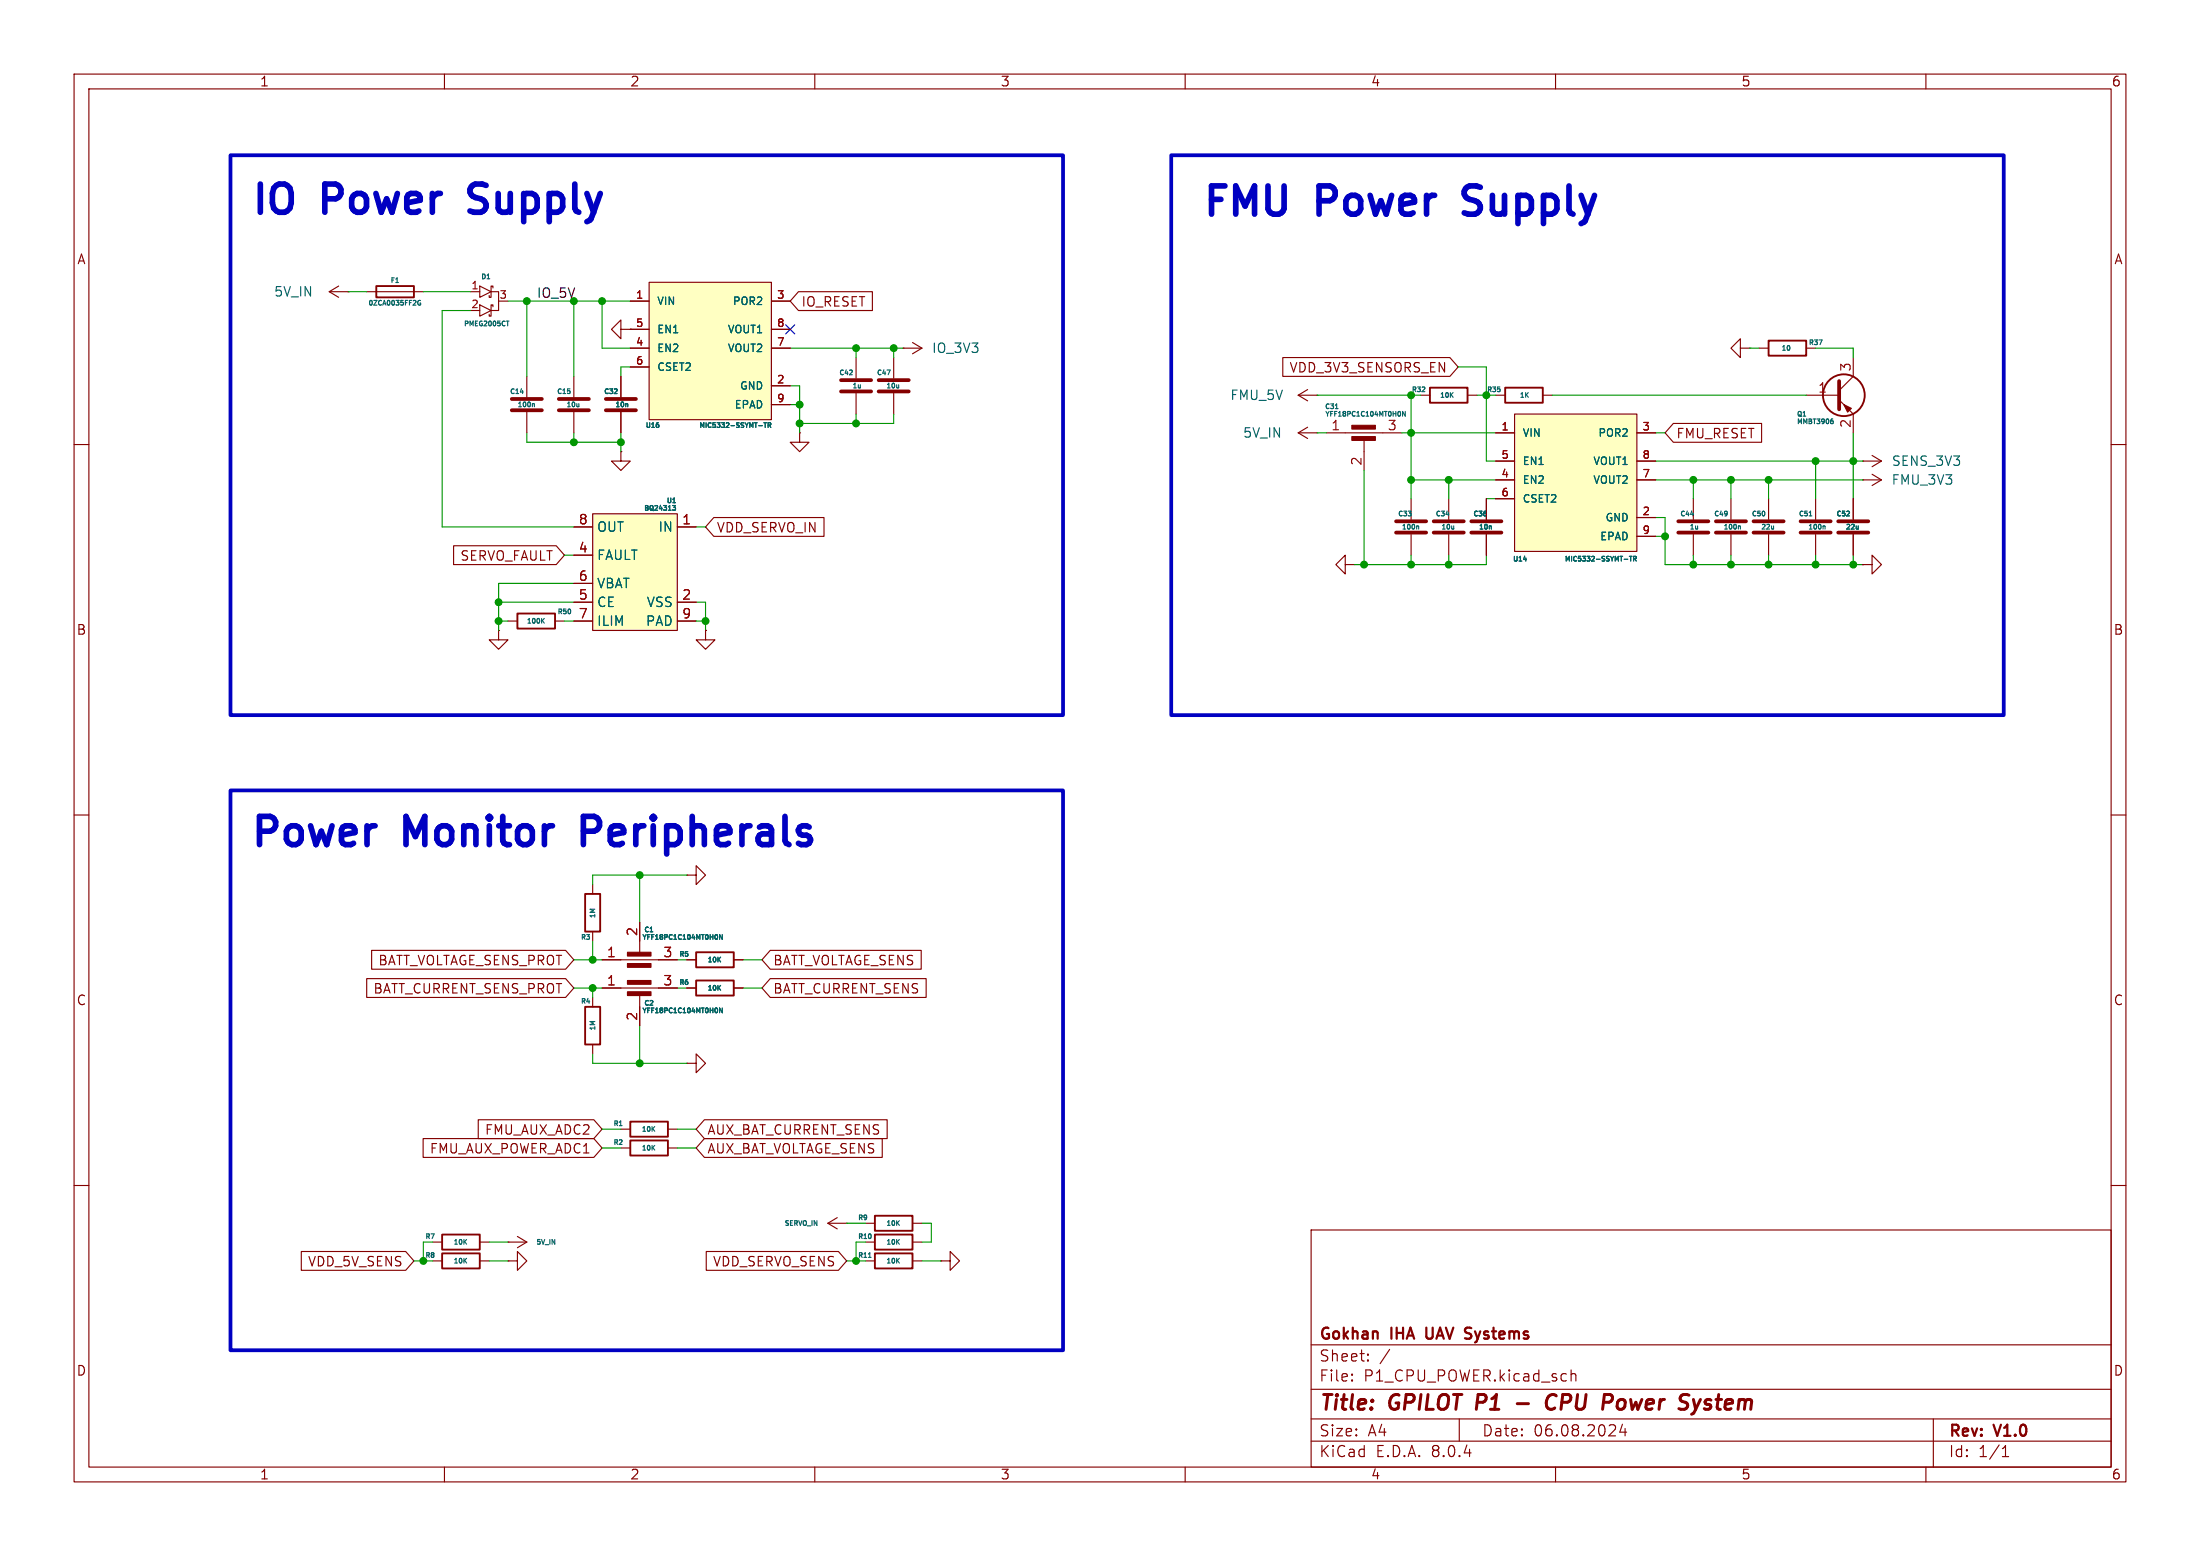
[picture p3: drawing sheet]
<svg xmlns="http://www.w3.org/2000/svg" width="297mm" height="210mm" viewBox="0 0 297 210" stroke-linecap="round" stroke-linejoin="round" font-family="sans-serif">
<g fill="none" stroke="#840000" stroke-width=".15">
<path d="M10 10h277v190h-277zM12 12h273v186h-273zM60 10v2M110 10v2M160 10v2M210 10v2M260 10v2M10 60h2M77.5 50.8v2.8M77.5 55.6v2.8M107.9 58.4v1.3h1.3l-1.3 1.3-1.2-1.3h1.2M107.9 58.4h.1"/>
<path d="M234.9 47v1.3l-1.2-1.3 1.2-1.3v1.3h1.3M236.2 47h.1M237.5 47h1.3M285 60h2M181.6 76.2v-1.3l-1.3 1.3 1.3 1.3v-1.3h1.3M182.9 76.2h.1M190.5 67.3v2.8M190.5 72.1v2.8M195.6 67.3v2.8M195.6 72.1v2.8M200.7 67.3v2.8M200.7 72.1v2.8"/>
<path d="M228.6 67.3v2.8M228.6 72.1v2.8M233.7 67.3v2.8M233.7 72.1v2.8M238.8 67.3v2.8M238.8 72.1v2.8M95.2 85.1v1.3h-1.2l1.2 1.2 1.3-1.2h-1.3M95.2 85.1h.1M10 110h2M285 110h2M80 134.6v1.3M10 160h2"/>
<path d="M80 141v1.2M285 160h2M116.8 165.1h1.3M123.2 165.1h1.3M177 166h108v32h-108zM60 198v2M110 198v2M160 198v2M177 194.5h108M177 191.5h108M177 187.5h108M177 181.5h108"/>
<path d="M182.5 186.3h.1l-.1 .1M182.5 186.3v.1M182.5 185.5v.1M182.5 185.5h.1l-.1 .1M184.7 183.6v.1M184.7 183.6h-.1l.1 .1M184.7 182.8v.1M184.7 182.8h-.1l.1 .1M187.6 182.1l-1.3 2M197 191.5v3M210 198v2M212.1 184.9v1.5"/>
<path d="M212.1 185.5a.37 .37 0 0 1 .6 .1v.8M219 192.2l-.3 1.1h.9M219.4 192.8v1M260 198v2M261 191.5v6.5M270.3 196.6h.9M270.3 195.5l.4-.4v1.5"/>
</g>
<path d="M204.8 189.4h1.5M210.1 188.4a.73 .73 0 0 0-1.2 .3 .97 .97 0 0 0 .4 1.5l.6-.2M219.1 188.9a.62 .62 0 0 0-.7 .4l-.1 .5 .1 .2 .2 .2h.3M229.6 188.9l-.7 1.3" fill="none" stroke="#840000" stroke-width=".4"/>
<path d="M192.6 179.2v1.3M198.1 179.9l.4 .1M198.1 179.2l.5 .1M198.5 180.6l-.5 .1" fill="none" stroke="#840000" stroke-width=".3"/>
<g fill="none" stroke="#840000" stroke-width=".51">
<path d="M75.4 55.4h4.1M75.4 53.8h4.1M188.5 71.9h4M188.5 70.4h4M193.5 71.9h4.1M193.5 70.4h4.1M198.6 71.9h4.1M198.6 70.4h4.1M226.6 71.9h4M226.6 70.4h4M231.6 71.9h4.1M231.6 70.4h4.1"/>
<path d="M236.7 71.9h4.1M236.7 70.4h4.1"/>
</g>
<g fill="none" stroke="#006464" stroke-width=".15">
<path d="M78.1 54.5v.4M78.1 54.8v.1M245.6 45.9h.4l-.3 .6M191.3 71h.2v.4M195.2 69.4h.4M196.3 71v.4M196.3 71.3l-.1 .1M201.2 71l.1 .1v.3M228.2 69.4h.4M234.7 71h.2l.1 .4M239.4 71v.4M239.4 71.3l-.1 .1"/>
<path d="M121.1 165l.3 .4M121.4 164.8l-.3 .3"/>
</g>
<path d="M238.8 46h5v2h-5zM79 135.9h2v5.1h-2zM118.1 164.1h5.1v2h-5.1z" fill="none" stroke="#840000" stroke-width=".25"/>
<path d="M87.6 38.1h16.5v18.5h-16.5z" fill="#ffffc2"/>
<g fill="none" stroke="#840000" stroke-width=".15">
<path d="M44.4 39.4l1.3 .7M44.4 39.4h2.6M45.7 38.6l-1.3 .8M47 39.4h.1M49.5 39.4h7.6M63.5 39.4h1.3M64.8 38.6l1.5 .8-1.5 .7zM66.3 39.4h1v2.5h-1M66.5 38.9v-.3h-.2v1.5h-.3v-.2M87.6 38.1h16.5v18.5h-16.5zM63.5 41.9h1.3M64.8 41.1l1.5 .8-1.5 .8z"/>
<path d="M66.5 41.4v-.3h-.2v1.6h-.3v-.3M67.3 40.6h1.3M71.1 50.8v2.8M71.1 55.6v2.8M83.8 44.5v-1.3l-1.3 1.3 1.3 1.2v-1.2h1.3M83.8 50.8v2.8M83.8 55.6v2.8M85.1 44.5h.1M85.1 40.6h2.5M85.1 47h2.5M85.1 44.5h2.5M85.1 49.5h2.5"/>
<path d="M104.1 40.6h2.6M104.1 52.1h2.6M104.1 47h2.6M104.1 44.5h2.6M104.1 54.6h2.6M115.6 48.3v2.8M115.6 53.1v2.8M120.6 48.3v2.8M120.6 53.1v2.8M121.9 47h.1M121.9 47h2.6M123.2 46.2l1.3 .8"/>
<path d="M124.5 47l-1.3 .8M201.9 53.3h1.3M208.3 53.3h1.2M243.8 53.3h4.5M248.3 54l1.9 1.9v2.5M250.2 48.3v2.5l-1.9 1.9M83.8 61v1.2h1.3l-1.3 1.3-1.3-1.3h1.3M83.8 61h.1M245.1 67.3v2.8M245.1 72.1v2.8M251.5 76.2h1.2v-1.3l1.3 1.3-1.3 1.3v-1.3M251.5 76.2h.1"/>
<path d="M251.5 64.8h.1M251.5 64.8h2.5M252.7 64l1.3 .8M254 64.8l-1.3 .7M67.3 85.1v1.3h-1.3l1.3 1.2 1.3-1.2h-1.3M67.3 85.1h.1M80 119.4v1.3M92.7 118.1h1.3v1.3l1.2-1.3-1.2-1.3v1.3M80 125.7v1.3M81.3 133.4h10.1M81.3 129.5h10.1M86.4 124.5v4.3"/>
<path d="M86.4 134.1v4.3M83.8 152.4h1.3M83.8 154.9h1.3M90.2 152.4h1.2M90.2 154.9h1.2M58.4 167.6h1.3M58.4 170.2h1.3M64.8 167.6h1.2M64.8 170.2h1.2M68.6 170.2h1.2v-1.3l1.3 1.3-1.3 1.3v-1.3M68.6 170.2h.1M68.6 167.6h.1"/>
<path d="M68.6 167.6h2.5M69.8 166.9l1.3 .7M71.1 167.6l-1.3 .8M111.8 165.1l1.2 .8M111.8 165.1h2.5M113 164.3l-1.2 .8M114.3 165.1h.1M116.8 167.6h1.3M116.8 170.2h1.3M123.2 167.6h1.3M123.2 170.2h1.3M127 170.2h1.3v-1.3l1.2 1.3-1.2 1.3v-1.3"/>
<path d="M127 170.2h.1"/>
</g>
<g fill="none" stroke="#006464" stroke-width=".15">
<path d="M53.4 38.1h.4M65.8 37.6h.3M56.8 40.6a.29 .29 0 0 0-.4 .3 .29 .29 0 0 0 .4 .2v-.2h-.1M68.4 43.3h.3M70.3 52.9h.3M71.9 54.5h.2v.4M82.9 53.1h.4M83.3 52.5v.3M84.7 54.5v.1v.3M88.9 57.4v.2M103.1 57.1h.4M103.3 57.1v.6"/>
<path d="M103.7 57.4h.3v-.3h-.3v.6M103.8 57.4l.3 .3M114.7 50.6h.4M115 50v.2M119.8 49.9h.4l-.3 .7M121.3 51.9v.5M121.3 52.3l-.1 .1M247.3 56.8l.2 .1v.2l-.2 .1M247.4 56.5l-.1 .1M244.2 69.6h.4M246.1 71h.3v.4M87.8 125.8h.3"/>
<path d="M96.8 136.2v.4M96.8 126.3v.4M97.5 126.1v.7l-.4-.7v.7M97.5 136v.7l-.4-.7v.7M83.6 151.9h.4M88.1 152.3l.3 .4M88.1 154.9l.3 .3M88.4 152.1l-.4 .3M88.4 154.6l-.4 .4M62.7 170.1l.3 .4M62.7 167.6l.3 .3M63 169.8l-.4 .4"/>
<path d="M63 167.3l-.4 .4M117.2 169.7h.4M121.1 167.6l.3 .3M121.1 170.1l.3 .4M121.4 167.3l-.3 .4M121.4 169.8l-.3 .4"/>
</g>
<g fill="none" stroke="#840000" stroke-width=".25">
<path d="M50.8 38.6h5.1v1.5h-5.1zM203.2 52.3h5.1v2.1h-5.1zM79 120.7h2v5h-2zM85.1 151.4h5.1v2h-5.1zM85.1 153.9h5.1v2.1h-5.1zM59.7 169.2h5.1v2h-5.1zM59.7 166.6h5.1v2.1h-5.1zM118.1 166.6h5.1v2.1h-5.1zM118.1 169.2h5.1v2h-5.1z"/>
<circle cx="248.9" cy="53.3" r="2.82"/>
</g>
<path d="M69.1 55.4h4.1M69.1 53.8h4.1M81.8 55.4h4.1M81.8 53.8h4.1M113.5 52.8h4.1M113.5 51.3h4.1M118.6 52.8h4.1M118.6 51.3h4.1M248.3 51.4v3.8M243.1 71.9h4M243.1 70.4h4" fill="none" stroke="#840000" stroke-width=".51"/>
<g fill="#840000" stroke="#840000" stroke-width=".15">
<path d="M84.7 133.9h3.2v.5h-3.2z"/>
<path d="M84.7 132.3h3.2v.5h-3.2z"/>
<path d="M84.7 128.5h3.2v.5h-3.2z"/>
<path d="M84.7 130h3.2v.6h-3.2z"/>
<path d="M248.9 54.6l1 .5-.5 .5z"/>
</g>
<path d="M80 69.3h11.4v15.8h-11.4z" fill="#ffffc2"/>
<g fill="none" stroke="#840000" stroke-width=".15">
<path d="M175.3 53.3h2.5M175.3 58.4l1.2 .8M175.3 58.4h2.5M175.3 53.3l1.2 .8M176.5 57.7l-1.2 .7M176.5 52.6l-1.2 .7M177.8 58.4h.1M177.8 53.3h.1M179.1 58.4h10.1M184.1 59.2v4.3M191.8 53.3h1.2M198.1 53.3h1.3"/>
<path d="M77.5 71.1h2.5M77.5 74.9h2.5M77.5 78.7h2.5M80 69.3h11.4v15.8h-11.4zM91.4 71.1h2.6M250.2 67.3v2.8M250.2 72.1v2.8M251.5 62.2h.1M251.5 62.2h2.5M252.7 61.5l1.3 .7M254 62.2l-1.3 .8M68.6 83.8h1.2"/>
<path d="M74.9 83.8h1.3M77.5 81.3h2.5M77.5 83.8h2.5M91.4 81.3h2.6M91.4 83.8h2.6M92.7 129.5h1.3M92.7 133.4h1.3M99.1 129.5h1.2M99.1 133.4h1.2M92.7 143.5h1.3v-1.3l1.2 1.3-1.2 1.3v-1.3M92.7 143.5h.1"/>
</g>
<g fill="none" stroke="#006464" stroke-width=".15">
<path d="M180.3 55.1h.3M189 55.7v.3M189.7 55.5v.7l-.4-.7v.7M192 52.9h.4M192.3 52.3v.2M195.9 53.3l.3 .3M196.2 53l-.4 .4M90.8 68.2h.4l-.2 .3h.2v.3h-.4M90.8 67.8h.4M249.3 69.6h.4M249.7 69.1v.2M250.9 71v.4"/>
<path d="M250.9 71.3l-.1 .1M73.2 83.7l.3 .4M73.5 83.5l-.4 .3M97 129.5l.3 .3M97 133.3l.3 .3M97.3 129.2l-.4 .4M97.3 133l-.4 .4"/>
</g>
<path d="M248.2 71.9h4M248.2 70.4h4" fill="none" stroke="#840000" stroke-width=".51"/>
<path d="M193 52.3h5.1v2.1h-5.1zM69.8 82.8h5.1v2h-5.1zM94 128.5h5.1v2.1h-5.1zM94 132.3h5.1v2.1h-5.1z" fill="none" stroke="#840000" stroke-width=".25"/>
<g fill="#840000" stroke="#840000" stroke-width=".15">
<path d="M182.5 58.9h3.2v.5h-3.2z"/>
<path d="M182.5 57.4h3.2v.5h-3.2z"/>
</g>
<path d="M204.5 55.9h16.5v18.5h-16.5z" fill="#ffffc2"/>
<g fill="none" stroke="#840000" stroke-width=".15">
<path d="M107.8 39.4h10v2.5h-10l-1.1-1.3zM83.8 50.8v2.8M83.8 55.6v2.8M85.1 44.5h.1M85.1 40.6h2.5M85.1 47h2.5M85.1 44.5h2.5M85.1 49.5h2.5M104.1 40.6h2.6M104.1 52.1h2.6M104.1 47h2.6M104.1 44.5h2.6"/>
<path d="M104.1 54.6h2.6M173.2 48.3h22.5l1.1 1.2-1.1 1.3h-22.5zM201.9 58.4h2.6M204.5 55.9h16.5v18.5h-16.5zM221 58.4h2.5M225.9 57.1h11.9v2.6h-11.9l-1.1-1.3zM61.2 73.7h13.9l1.1 1.2-1.1 1.3h-13.9zM77.5 71.1h2.5M77.5 74.9h2.5M77.5 78.7h2.5M91.4 71.1h2.6M96.4 69.8h14.8v2.6h-14.8l-1.2-1.3z"/>
<path d="M200.7 67.3v2.8M200.7 72.1v2.8M201.9 64.8h2.6M201.9 62.2h2.6M201.9 67.3h2.6M221 69.9h2.5M221 64.8h2.5M221 62.2h2.5M221 72.4h2.5M250.2 67.3v2.8M250.2 72.1v2.8M251.5 76.2h.1"/>
<path d="M77.5 81.3h2.5M77.5 83.8h2.5M91.4 81.3h2.6M91.4 83.8h2.6M95.2 85.1h.1M49.5 132.1h26.9l1.1 1.3-1.1 1.2h-26.9zM50.2 128.3h26.2l1.1 1.2-1.1 1.3h-26.2zM81.3 129.5h2.5M81.3 133.4h2.5M86.4 124.5v2.5M86.4 135.9v2.5M88.9 129.5h2.5"/>
<path d="M88.9 133.4h2.5M92.7 129.5h1.3M92.7 133.4h1.3M99.1 129.5h1.2M99.1 133.4h1.2M104 128.3h20.4v2.5h-20.4l-1.1-1.3zM104 132.1h21v2.5h-21l-1.1-1.2zM57.1 153.7h23.1l1.1 1.2-1.1 1.3h-23.1zM64.6 151.1h15.6l1.1 1.3-1.1 1.3h-15.6zM95.1 153.7h24v2.5h-24l-1.1-1.3zM95.1 151.1h24.7v2.6h-24.7l-1.1-1.3zM40.7 168.9h14.1l1.1 1.3-1.1 1.3h-14.1z"/>
<path d="M95.3 168.9h17.9l1.1 1.3-1.1 1.3h-17.9z"/>
</g>
<g fill="none" stroke="#006464" stroke-width=".15">
<path d="M82.9 53.1h.4M83.3 52.5v.3M84.7 54.5v.1v.3M88.9 57.4v.2M103.1 57.1h.4M103.3 57.1v.6M103.7 57.4h.3v-.3h-.3v.6M103.8 57.4l.3 .3M90.8 68.2h.4l-.2 .3h.2v.3h-.4M90.8 67.8h.4M201.2 71l.1 .1v.3M205.7 75.5h.4"/>
<path d="M220 75.1h.3M220.1 75.1v.6M220.5 75.4h.3l.1-.3h-.4v.6M220.7 75.4l.2 .3M249.3 69.6h.4M249.7 69.1v.2M250.9 71v.4M250.9 71.3l-.1 .1M87.8 125.8h.3M96.8 126.3v.4M96.8 136.2v.4M97 129.5l.3 .3"/>
<path d="M97 133.3l.3 .3M97.3 129.2l-.4 .4M97.3 133l-.4 .4M97.5 126.1v.7l-.4-.7v.7M97.5 136v.7l-.4-.7v.7"/>
</g>
<path d="M31.1 21h112.4v75.5h-112.4zM158.1 21h112.4v75.5h-112.4zM31.1 106.7h112.4v75.5h-112.4z" fill="none" stroke="#0000c2" stroke-width=".51"/>
<g fill="none" stroke="#009600" stroke-width=".15">
<path d="M47 39.4h2.5M57.1 39.4h6.4M63.5 41.9h-3.8v29.2h17.8M68.6 40.6h16.5M71.1 40.6v10.2M71.1 58.4v1.3h12.7M77.5 40.6v10.2M77.5 58.4v1.3M81.3 40.6v6.4h3.8M83.8 58.4v2.6M85.1 49.5h-1.3v1.3M106.7 52.1h1.2v6.3"/>
<path d="M106.7 47h15.2M106.7 54.6h1.2M115.6 47v1.3M115.6 55.9v1.3M120.6 55.9v1.3h-12.7M120.6 47v1.3M177.8 53.3h12.7v14M177.8 58.4h1.3M189.2 58.4h12.7M196.8 49.5h3.9v12.7h1.2M199.4 53.3h1.3M209.5 53.3h34.3"/>
<path d="M223.5 58.4h1.3M236.2 47h1.3M245.1 47h5.1v1.3M250.2 58.4v8.9M76.2 74.9h1.3M77.5 78.7h-10.2v6.4M94 71.1h1.2M184.1 63.5v12.7M190.5 64.8h11.4M190.5 74.9v1.3M195.6 64.8v2.5M195.6 74.9v1.3"/>
<path d="M200.7 74.9v1.3h-17.8M200.7 67.3h1.2M223.5 62.2h28M223.5 69.9h1.3v6.3h26.7M223.5 64.8h28M223.5 72.4h1.3M228.6 64.8v2.5M228.6 74.9v1.3M233.7 64.8v2.5M233.7 74.9v1.3M238.8 64.8v2.5M238.8 74.9v1.3"/>
<path d="M245.1 62.2v5.1M245.1 74.9v1.3M250.2 74.9v1.3M67.3 83.8h1.3M67.3 81.3h10.2M76.2 83.8h1.3M94 83.8h1.2M94 81.3h1.2v3.8M80 118.1v1.3M86.4 118.1v6.4M77.5 129.5h3.8M77.5 133.4h3.8"/>
<path d="M80 127v2.5M80 133.4v1.2M86.4 138.4v5.1M100.3 129.5h2.6M100.3 133.4h2.6M80 142.2v1.3h12.7M81.3 154.9h2.5M81.3 152.4h2.5M91.4 154.9h2.6M91.4 152.4h2.6M57.1 167.6v2.6h-1.2M66 167.6h2.6"/>
<path d="M66 170.2h2.6M114.3 165.1h2.5M115.6 167.6v2.6h-1.3M124.5 165.1h1.2v2.5h-1.2M124.5 170.2h2.5"/>
</g>
<path d="M106.1 43.8l1.2 1.3M107.3 43.8l-1.2 1.3" fill="none" stroke="#000084" stroke-width=".15"/>
<g fill="#009600" stroke="#009600" stroke-width=".15">
<circle cx="81.3" cy="40.6" r=".46"/>
<circle cx="71.1" cy="40.6" r=".46"/>
<circle cx="77.5" cy="59.7" r=".46"/>
<circle cx="83.8" cy="59.7" r=".46"/>
<circle cx="95.2" cy="83.8" r=".46"/>
<circle cx="67.3" cy="81.3" r=".46"/>
<circle cx="67.3" cy="83.8" r=".46"/>
<circle cx="86.4" cy="118.1" r=".46"/>
<circle cx="86.4" cy="143.5" r=".46"/>
<circle cx="115.6" cy="170.2" r=".46"/>
<circle cx="57.1" cy="170.2" r=".46"/>
<circle cx="80" cy="129.5" r=".46"/>
<circle cx="80" cy="133.4" r=".46"/>
<circle cx="115.6" cy="47" r=".46"/>
<circle cx="107.9" cy="57.2" r=".46"/>
<circle cx="115.6" cy="57.2" r=".46"/>
<circle cx="107.9" cy="54.6" r=".46"/>
<circle cx="120.6" cy="47" r=".46"/>
<circle cx="245.1" cy="76.2" r=".46"/>
<circle cx="250.2" cy="76.2" r=".46"/>
<circle cx="250.2" cy="62.2" r=".46"/>
<circle cx="238.8" cy="76.2" r=".46"/>
<circle cx="224.8" cy="72.4" r=".46"/>
<circle cx="238.8" cy="64.8" r=".46"/>
<circle cx="233.7" cy="64.8" r=".46"/>
<circle cx="228.6" cy="64.8" r=".46"/>
<circle cx="245.1" cy="62.2" r=".46"/>
<circle cx="233.7" cy="76.2" r=".46"/>
<circle cx="228.6" cy="76.2" r=".46"/>
<circle cx="190.5" cy="58.4" r=".46"/>
<circle cx="184.1" cy="76.2" r=".46"/>
<circle cx="190.5" cy="53.3" r=".46"/>
<circle cx="200.7" cy="53.3" r=".46"/>
<circle cx="195.6" cy="76.2" r=".46"/>
<circle cx="190.5" cy="76.2" r=".46"/>
<circle cx="190.5" cy="64.8" r=".46"/>
<circle cx="195.6" cy="64.8" r=".46"/>
</g>
<g font-size="5.3" fill="#0000c2">
<text x="33.5" y="30">IO</text>
<text x="43.7" y="30">Power</text>
<text x="65" y="30">Supply</text>
<text x="161.9" y="30.2">FMU</text>
<text x="177.9" y="30.2">Power</text>
<text x="199.2" y="30.2">Supply</text>
<text x="33.4" y="115.3">Power</text>
<text x="54.7" y="115.3">Monitor</text>
</g>
<text font-size="5.3" fill="#009600" x="80.1" y="115.3">Peripherals</text>
<g font-size="2.8" fill="#840000">
<text x="178" y="190.9">Title:</text>
<text x="187.7" y="190.9">GPILOT P1</text>
<text x="211.2" y="190.9">CPU</text>
<text x="219.6" y="190.9">Power</text>
<text x="230.8" y="190.9">System</text>
</g>
<g font-size="2.1" fill="#840000">
<text x="178" y="184">Sheet:</text>
<text x="178" y="181.2">Gokhan</text>
<text x="187.9" y="181.2">IHA</text>
<text x="193.2" y="181.2">UAV</text>
<text x="199.1" y="181.2">Systems</text>
<text x="178" y="186.7">File:</text>
<text x="184.1" y="186.7">P1_CPU_POWER.kicad_sch</text>
<text x="178" y="196.9">KiCad</text>
<text x="178" y="194.1">Size:</text>
<text x="184.7" y="194.1">A4</text>
<text x="185.7" y="196.9">E.D.A.</text>
<text x="193.3" y="196.9">8.0.4</text>
<text x="200" y="194.1">Date:</text>
<text x="207" y="194.1">06.08.2024</text>
<text x="263" y="194.3">Rev:</text>
<text x="263" y="196.9">Id:</text>
<text x="267.1" y="196.9">1/1</text>
<text x="269.4" y="194.3">V1.0</text>
</g>
<g font-size="1.8" fill="#840000">
<text x="35" y="11.9">1</text>
<text x="85" y="11.9">2</text>
<text x="135" y="11.9">3</text>
<text x="185" y="11.9">4</text>
<text x="235" y="11.9">5</text>
<text x="285" y="11.9">6</text>
<text x="10.3" y="35.9">A</text>
<text x="285.3" y="35.9">A</text>
<text x="108.1" y="41.6">IO_RESET</text>
<text x="174" y="50.5">VDD_3V3_SENSORS_EN</text>
<text x="226.2" y="59.4">FMU_RESET</text>
<text x="62" y="75.9">SERVO_FAULT</text>
<text x="96.7" y="72.1">VDD_SERVO_IN</text>
<text x="10.3" y="85.9">B</text>
<text x="285.3" y="85.9">B</text>
<text x="51" y="130.5">BATT_VOLTAGE_SENS_PROT</text>
<text x="104.3" y="130.5">BATT_VOLTAGE_SENS</text>
<text x="10.3" y="135.9">C</text>
<text x="50.3" y="134.3">BATT_CURRENT_SENS_PROT</text>
<text x="104.3" y="134.3">BATT_CURRENT_SENS</text>
<text x="285.3" y="135.9">C</text>
<text x="57.9" y="155.9">FMU_AUX_POWER_ADC1</text>
<text x="65.4" y="153.4">FMU_AUX_ADC2</text>
<text x="95.4" y="155.9">AUX_BAT_VOLTAGE_SENS</text>
<text x="95.4" y="153.4">AUX_BAT_CURRENT_SENS</text>
<text x="41.5" y="171.1">VDD_5V_SENS</text>
<text x="96.2" y="171.1">VDD_SERVO_SENS</text>
<text x="10.3" y="185.9">D</text>
<text x="285.3" y="185.9">D</text>
<text x="35" y="199.9">1</text>
<text x="85" y="199.9">2</text>
<text x="135" y="199.9">3</text>
<text x="185" y="199.9">4</text>
<text x="235" y="199.9">5</text>
<text x="285" y="199.9">6</text>
</g>
<g font-size="1.8" fill="#006464">
<text x="36.9" y="40.2">5V_IN</text>
<text x="125.7" y="47.9">IO_3V3</text>
<text x="166" y="54.2">FMU_5V</text>
<text x="167.7" y="59.3">5V_IN</text>
<text x="255.3" y="65.6">FMU_3V3</text>
<text x="255.3" y="63.1">SENS_3V3</text>
<text x="80.5" y="72">OUT</text>
<text x="88.8" y="72">IN</text>
<text x="80.5" y="75.8">FAULT</text>
<text x="80.5" y="82.1">CE</text>
<text x="80.5" y="79.6">VBAT</text>
<text x="87.2" y="82.1">VSS</text>
<text x="80.5" y="84.7">ILIM</text>
<text x="87.1" y="84.7">PAD</text>
</g>
<text font-size="1.8" fill="#009600" x="72.4" y="40.3">IO_5V</text>
<g font-size="1.8" fill="#a90000">
<text x="245.4" y="53.1">1</text>
<text x="249.9" y="50.2" transform="rotate(-90 249.9 50.2)">3</text>
<text x="179.6" y="58.2">1</text>
<text x="187.3" y="58.2">3</text>
<text x="249.9" y="57.9" transform="rotate(-90 249.9 57.9)">2</text>
<text x="183.9" y="62.9" transform="rotate(-90 183.9 62.9)">2</text>
<text x="78" y="70.9">8</text>
<text x="92" y="70.9">1</text>
<text x="78" y="74.7">4</text>
<text x="78" y="81">5</text>
<text x="78" y="78.5">6</text>
<text x="78" y="83.6">7</text>
<text x="92" y="81">2</text>
<text x="92" y="83.6">9</text>
<text x="81.8" y="129.3">1</text>
<text x="86.1" y="126.4" transform="rotate(-90 86.1 126.4)">2</text>
<text x="89.5" y="129.3">3</text>
<text x="81.8" y="133.1">1</text>
<text x="86.1" y="137.9" transform="rotate(-90 86.1 137.9)">2</text>
<text x="89.5" y="133.1">3</text>
</g>
<g font-size="1.4" fill="#a90000">
<text x="63.5" y="39.1">1</text>
<text x="63.5" y="41.7">2</text>
<text x="67.3" y="40.4">3</text>
<text x="85.7" y="40.4">1</text>
<text x="104.8" y="40.4">3</text>
<text x="85.7" y="46.7">4</text>
<text x="85.7" y="44.2">5</text>
<text x="104.8" y="46.7">7</text>
<text x="104.8" y="44.2">8</text>
<text x="85.7" y="49.3">6</text>
<text x="104.8" y="51.8">2</text>
<text x="104.8" y="54.4">9</text>
<text x="202.6" y="58.2">1</text>
<text x="221.6" y="58.2">3</text>
<text x="202.6" y="64.5">4</text>
<text x="202.6" y="62">5</text>
<text x="221.6" y="64.5">7</text>
<text x="221.6" y="62">8</text>
<text x="202.6" y="67.1">6</text>
<text x="221.6" y="69.6">2</text>
<text x="221.6" y="72.1">9</text>
</g>
<g font-size="1.4" fill="#006464">
<text x="88.6" y="41.4">VIN</text>
<text x="98.8" y="41.4">POR2</text>
<text x="88.6" y="47.7">EN2</text>
<text x="88.6" y="45.2">EN1</text>
<text x="98.1" y="47.7">VOUT2</text>
<text x="98.1" y="45.2">VOUT1</text>
<text x="88.6" y="50.3">CSET2</text>
<text x="99.8" y="52.8">GND</text>
<text x="99" y="55.3">EPAD</text>
<text x="205.5" y="59.2">VIN</text>
<text x="215.6" y="59.2">POR2</text>
<text x="205.5" y="65.5">EN2</text>
<text x="205.5" y="63">EN1</text>
<text x="215" y="65.5">VOUT2</text>
<text x="215" y="63">VOUT1</text>
<text x="205.5" y="68">CSET2</text>
<text x="216.6" y="70.6">GND</text>
<text x="215.9" y="73.1">EPAD</text>
</g>
<g font-size=".9" fill="#006464">
<text x="49.6" y="41.4">0ZCA0035FF2G</text>
<text x="52.6" y="38.4">F1</text>
<text x="64.8" y="37.9">D1</text>
<text x="62.5" y="44.2">PMEG2005CT</text>
<text x="240.4" y="47.5">10</text>
<text x="244.1" y="46.8">R37</text>
<text x="68.7" y="53.4">C14</text>
<text x="75.1" y="53.4">C15</text>
<text x="81.4" y="53.4">C32</text>
<text x="113.2" y="50.8">C42</text>
<text x="115" y="52.6">1u</text>
<text x="118.3" y="50.8">C47</text>
<text x="119.5" y="52.6">10u</text>
<text x="194.3" y="53.9">10K</text>
<text x="205" y="53.9">1K</text>
<text x="69.7" y="55.2">100n</text>
<text x="76.3" y="55.2">10u</text>
<text x="82.9" y="55.2">10n</text>
<text x="87" y="58">U16</text>
<text x="94.3" y="58">MIC5332-SSYMT-TR</text>
<text x="178.7" y="55.4">C31</text>
<text x="178.8" y="56.4">YFF18PC1C104MT0H0N</text>
<text x="242.5" y="56.4">Q1</text>
<text x="242.5" y="57.4">MMBT3906</text>
<text x="86.8" y="69.1">BQ24313</text>
<text x="89.9" y="68.1">U1</text>
<text x="188.6" y="69.9">C33</text>
<text x="189.1" y="71.7">100n</text>
<text x="193.7" y="69.9">C34</text>
<text x="194.5" y="71.7">10u</text>
<text x="198.8" y="69.9">C36</text>
<text x="199.5" y="71.7">10n</text>
<text x="226.7" y="69.9">C44</text>
<text x="228" y="71.7">1u</text>
<text x="231.3" y="69.9">C49</text>
<text x="232.6" y="71.7">100n</text>
<text x="236.4" y="69.9">C50</text>
<text x="237.6" y="71.7">22u</text>
<text x="242.7" y="69.9">C51</text>
<text x="244" y="71.7">100n</text>
<text x="247.8" y="69.9">C52</text>
<text x="249.1" y="71.7">22u</text>
<text x="204.1" y="76">U14</text>
<text x="211.1" y="76">MIC5332-SSYMT-TR</text>
<text x="75.2" y="83.1">R50</text>
<text x="71" y="84.4">100K</text>
<text x="80.6" y="124.1" transform="rotate(-90 80.6 124.1)">1M</text>
<text x="78.3" y="127">R3</text>
<text x="86.6" y="127">YFF18PC1C104MT0H0N</text>
<text x="86.8" y="126">C1</text>
<text x="91.6" y="129.3">R5</text>
<text x="95.4" y="130.1">10K</text>
<text x="78.3" y="135.7">R4</text>
<text x="86.6" y="136.9">YFF18PC1C104MT0H0N</text>
<text x="86.8" y="135.9">C2</text>
<text x="91.6" y="133.1">R6</text>
<text x="95.4" y="133.9">10K</text>
<text x="80.6" y="139.2" transform="rotate(-90 80.6 139.2)">1M</text>
<text x="82.7" y="152.2">R1</text>
<text x="82.7" y="154.7">R2</text>
<text x="86.5" y="152.9">10K</text>
<text x="86.5" y="155.5">10K</text>
<text x="105.8" y="165.6">SERVO_IN</text>
<text x="115.7" y="164.9">R9</text>
<text x="119.5" y="165.6">10K</text>
<text x="61.1" y="170.7">10K</text>
<text x="61.1" y="168.2">10K</text>
<text x="72.3" y="168.2">5V_IN</text>
<text x="119.5" y="168.2">10K</text>
<text x="119.5" y="170.7">10K</text>
</g>
<g font-size=".9" fill="#009600">
<text x="190.5" y="53.1">R32</text>
<text x="200.6" y="53.1">R35</text>
<text x="57.3" y="167.4">R7</text>
<text x="115.7" y="167.4">R10</text>
<text x="57.3" y="170">R8</text>
<text x="115.7" y="170">R11</text>
</g>
</svg>
